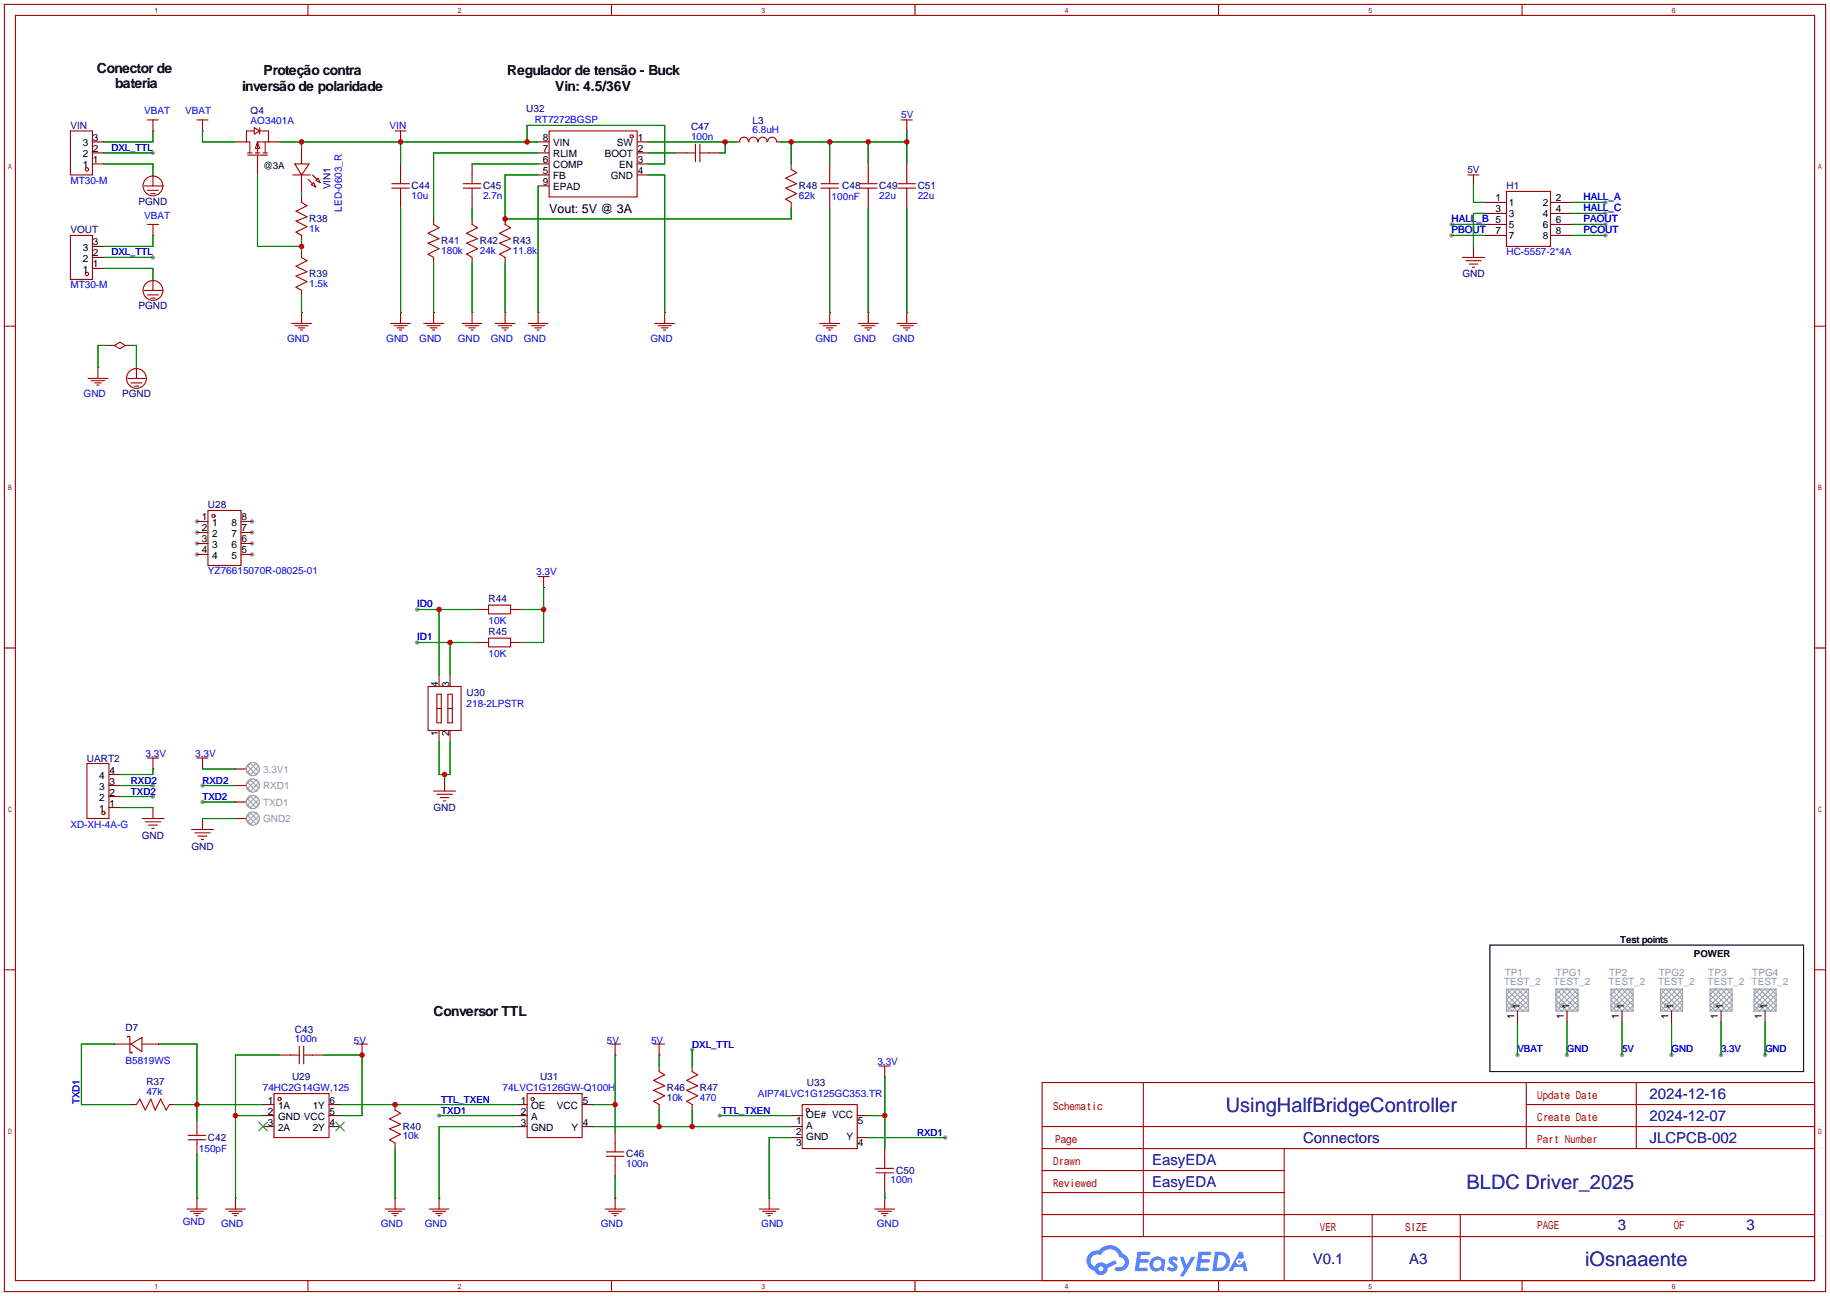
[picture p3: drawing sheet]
<svg xmlns="http://www.w3.org/2000/svg" width="422mm" height="299mm" viewBox="0 0 422 299" stroke-linecap="round" stroke-linejoin="round" font-family="sans-serif">
<g fill="#999">
<circle cx="45.5" cy="120.4" r=".51"/>
<circle cx="45.5" cy="122.9" r=".51"/>
<circle cx="45.5" cy="125.5" r=".51"/>
<circle cx="45.5" cy="128" r=".51"/>
<circle cx="58.2" cy="128" r=".51"/>
<circle cx="58.2" cy="125.5" r=".51"/>
<circle cx="58.2" cy="122.9" r=".51"/>
<circle cx="58.2" cy="120.4" r=".51"/>
<circle cx="397.3" cy="243.6" r=".51"/>
<circle cx="407.4" cy="243.6" r=".51"/>
<circle cx="374.4" cy="243.6" r=".51"/>
<circle cx="350.3" cy="243.6" r=".51"/>
<circle cx="335" cy="54.4" r=".51"/>
<circle cx="335" cy="51.8" r=".51"/>
<circle cx="370.6" cy="54.4" r=".51"/>
<circle cx="370.6" cy="51.8" r=".51"/>
<circle cx="370.6" cy="49.3" r=".51"/>
<circle cx="370.6" cy="46.7" r=".51"/>
<circle cx="159.8" cy="242.3" r=".51"/>
<circle cx="101.3" cy="257.6" r=".51"/>
<circle cx="218.2" cy="262.6" r=".51"/>
<circle cx="166.1" cy="257.6" r=".51"/>
<circle cx="35.3" cy="181.4" r=".51"/>
<circle cx="35.3" cy="183.9" r=".51"/>
<circle cx="35.3" cy="35.3" r=".51"/>
<circle cx="35.3" cy="59.4" r=".51"/>
<circle cx="96.3" cy="140.7" r=".51"/>
<circle cx="96.3" cy="148.3" r=".51"/>
<circle cx="46.7" cy="185.2" r=".51"/>
<circle cx="46.7" cy="181.4" r=".51"/>
<circle cx="361.7" cy="243.6" r=".51"/>
<circle cx="385.8" cy="243.6" r=".51"/>
</g>
<g fill="none" stroke="#a10000" stroke-width=".25">
<path d="M1 1h420.4v297.2h-420.4zM3.6 3.6h415.2v292.1h-415.2zM71.1 1v2.6M141.1 1v2.6M211.2 1v2.6M281.3 1v2.6M351.3 1v2.6M1 75.3h2.6M418.8 75.3h2.6M1 149.6h2.6M418.8 149.6h2.6M1 223.9h2.6"/>
<path d="M418.8 223.9h2.6M240.5 249.9h178.3v45.8h-178.3zM263.9 249.9v35.6M352.3 249.9v15.3M352.3 255h66.5M377.7 249.9v15.3M240.5 270.3h55.9M240.5 265.2h178.3M240.5 275.3h55.9M240.5 260.1h178.3M296.4 265.2v30.5M71.1 295.7v2.5"/>
<path d="M141.1 295.7v2.5M211.2 295.7v2.5M240.5 285.5h178.3M240.5 280.4h178.3M281.3 295.7v2.5M316.7 280.4v15.3M337.1 280.4v15.3M351.3 295.7v2.5"/>
</g>
<g fill="#5487ff">
<path d="M270.1 290.3a1.3 1.3 0 0 1 1.8 .3l-.4 .6a.54 .54 0 0 0-.9-.2l.1 .2a1.28 1.28 0 0 1 .8 2 1.53 1.53 0 0 1-2.2-.3l.5-.6 .8 .5a.31 .31 0 0 0 .4-.3 .31 .31 0 0 0-.3-.3 1.12 1.12 0 0 1-.6-1.9z"/>
<path d="M272.3 290.2h.9l.6 1.9 1.2-1.9h.9l-2.7 4.5h-.9l1-1.7z"/>
<path d="M262.6 289h2.2a.46 .46 0 0 1 .5 .1 .46 .46 0 0 1 .1 .5l-.3 .2h-1.8l-.1 .9h1.6a.4 .4 0 0 1 .4 .4 .4 .4 0 0 1-.4 .4h-1.7l-.2 1.2h1.4a.46 .46 0 0 1 .5 .1 .46 .46 0 0 1 .1 .5l-.4 .2h-2.6z"/>
<path d="M276.7 289h2.2a.47 .47 0 0 1 .5 .1 .47 .47 0 0 1 .1 .5l-.3 .2h-1.8l-.1 .9h1.6a.4 .4 0 0 1 .4 .4 .4 .4 0 0 1-.4 .4h-1.7l-.2 1.2h1.4a.46 .46 0 0 1 .5 .1 .46 .46 0 0 1 .1 .5l-.3 .2h-2.7z"/>
<path d="M286.1 289h.7l.3 1.3-.6 .4a.75 .75 0 0 0-1.1 .3 .75 .75 0 0 0 .5 1 .75 .75 0 0 0 .9-.6l.5-.3 .7 2.4h-.9l-.2-1h-1.9l-.5 1h-1z"/>
<path d="M280.5 289l-.7 4.5h1.5a2.27 2.27 0 0 0 2.6-2.3 2.27 2.27 0 0 0-2.7-2.2zM281.2 289.8a1.5 1.5 0 0 1 1.8 1.5 1.5 1.5 0 0 1-1.9 1.4h-.3z"/>
<path d="M265.9 290.6a1.6 1.6 0 0 0-.3 2.3 1.6 1.6 0 0 0 2.3 .2l.8 .4 .3-2.5-.2-.3h-.5a1.58 1.58 0 0 0-2.4-.1zM266.5 291.1a.99 .99 0 0 1 1.6 .6 .99 .99 0 0 1-1.3 1.1 .98 .98 0 0 1-.3-1.7z"/>
<path d="M251.5 289.4a2.37 2.37 0 0 0 1.2 4 1.54 1.54 0 0 0 1.7 1 1.54 1.54 0 0 0 1.2-1.6l2.2-1.1-.5-.8-2 1.1a1.57 1.57 0 0 0-2.6 .4 1.5 1.5 0 0 1-.8-2.1 1.5 1.5 0 0 1 2.2-.5 2.23 2.23 0 0 1 2.3-1.4 2.23 2.23 0 0 1 2 1.8 1.16 1.16 0 0 1 1.2 1.1 1.16 1.16 0 0 1-1.1 1.3h-.7a.47 .47 0 0 0-.5 .3 .47 .47 0 0 0 .4 .6 2.14 2.14 0 0 0 2.7-1.4 2.14 2.14 0 0 0-1.3-2.7 3.2 3.2 0 0 0-5.5-.7l-1.1 .1zM253.5 292.9a.6 .6 0 0 1 1.2 0 .6 .6 0 0 1-1.2 0z"/>
<circle cx="286.1" cy="291.3" r=".28"/>
</g>
<g fill="none" stroke="#a10000" stroke-width=".25">
<path d="M16.3 30.2h5v10.2h-5zM34 27.7h2.6M35.3 27.7v2.5M45.5 27.7h2.5M46.7 27.7v2.5M57.1 35.3h1.1M57.1 35.8h4.6M58.7 29.5l1.2 .7-1.2 .8zM58.7 30.2h-1.8v2.6h.8v2.5M58.9 35.3h1M59.4 32.8l.5 1.5h-1zM59.4 35.8v2"/>
<path d="M59.9 30.2h2.1v2.6h-2.6v2.5M59.9 29.5v1.5M60.7 35.3h1M61.2 32.8v2.5M68.1 37.8h3.3l-1.8 2.6zM91.2 30.2h2.5M92.5 30.2v2.6M126.7 30.2h20.4v15.3h-20.4zM158.5 35.3h2M160.5 33.3v4M161.5 35.3h2.1M161.5 33.3v4"/>
<path d="M170.7 32.8a1.01 1.01 0 0 1 1-1.1 1.01 1.01 0 0 1 1 1.1M172.9 32.8a1.01 1.01 0 0 1 1-1.1 1.01 1.01 0 0 1 1 1.1M175 32.8a1.01 1.01 0 0 1 1-1.1 1.01 1.01 0 0 1 1 1.1M177.2 32.8a1.01 1.01 0 0 1 1-1.1 1.01 1.01 0 0 1 1 1.1M182.6 39.1l1.3 .8-2.5 1.2 2.5 1.3-2.5 1 2.5 1.3-2.5 1.3 1.2 .7M208 27.7h2.6M209.3 27.7v2.5M16.3 54.4h5v10.1h-5zM33.3 42.9h4M34 43.9h2.6M34 51.8h2.6M34.8 44.7h1"/>
<path d="M35.3 51.8v2.6M67.6 40.4h4M69.6 59.4l1.3 .8-2.6 1.3 2.6 1.2-2.6 1.1 2.6 1.2-2.6 1.3 1.3 .8M69.6 46.7l1.3 .8-2.6 1.3 2.6 1.2-2.6 1.1 2.6 1.2-2.6 1.3 1.3 .8M71.1 41.4l1 1M72.1 40.4l1.1 1M72.4 42.2l.5 1-1-.5zM73.4 41.1l.5 1.1-1-.5zM90.4 43.4h4.1M90.4 42.4h4.1M92.5 40.4v2M92.5 43.4v2.1"/>
<path d="M100.1 51.8l1.2 .8-2.5 1.2 2.5 1.3-2.5 1 2.5 1.3-2.5 1.3 1.3 .7M106.9 43.4h4.1M106.9 42.4h4.1M109 40.4v2M109 43.4v2.1M109 51.8l1.2 .8-2.5 1.2 2.5 1.3-2.5 1 2.5 1.3-2.5 1.3 1.3 .7M116.6 51.8l1.3 .8-2.6 1.2 2.6 1.3-2.6 1 2.6 1.3-2.6 1.3 1.3 .7M189.5 43.4h4M189.5 42.4h4M191.5 40.4v2M191.5 43.4v2.1M198.4 43.4h4"/>
<path d="M198.4 42.4h4M200.4 40.4v2M200.4 43.4v2.1M207.3 43.4h4M207.3 42.4h4M209.3 40.4v2M209.3 43.4v2.1M337.6 59.4h5M338.8 40.4h2.6M340.1 40.4v1.3M347.7 44.2h10.2v12.7h-10.2zM26.4 79.8l1.3-.8 1.3 .8-1.3 .7z"/>
<path d="M33.3 67.1h4M34 68.1h2.6M34.8 68.8h1M67.3 74.7h4.6M68.1 75.2h3M68.8 75.7h1.6M69.3 76.2h.5M69.6 72.1v2.6M90.2 74.7h4.5M90.9 75.2h3.1M91.7 75.7h1.5M92.2 76.2h.5"/>
<path d="M92.5 72.1v2.6M97.8 74.7h4.6M98.6 75.2h3M99.3 75.7h1.5M99.8 76.2h.5M100.1 72.1v2.6M106.7 74.7h4.6M107.4 75.2h3.1M108.2 75.7h1.5M108.7 76.2h.5M109 72.1v2.6M114.3 74.7h4.6"/>
<path d="M115.1 75.2h3M115.8 75.7h1.5M116.3 76.2h.5M116.6 72.1v2.6M121.9 74.7h4.6M122.7 75.2h3M123.4 75.7h1.6M124 76.2h.5M124.2 72.1v2.6M151.1 74.7h4.6M151.9 75.2h3M152.7 75.7h1.5"/>
<path d="M153.2 76.2h.5M153.4 72.1v2.6M189.2 74.7h4.6M190 75.2h3M190.8 75.7h1.5M191.3 76.2h.5M191.5 72.1v2.6M198.1 74.7h4.6M198.9 75.2h3M199.6 75.7h1.6M200.2 76.2h.5M200.4 72.1v2.6"/>
<path d="M207 74.7h4.6M207.8 75.2h3M208.5 75.7h1.6M209 76.2h.5M209.3 72.1v2.6M338.3 60.2h3.6M339.1 61h2M339.9 61.7h.5M20.3 87.4h4.6M21.1 87.9h3M21.8 88.4h1.6M22.4 88.9h.5"/>
<path d="M22.6 84.8v2.6M29.5 87.4h4M30.2 88.4h2.6M31 89.2h1M48 117.9h7.6v12.7h-7.6zM112.8 139.7h5.1v2h-5.1zM124.2 133.1h2.5M125.5 133.1v2.5M98.8 158.5h7.6v10.2h-7.6zM112.8 147.3h5.1v2.1h-5.1zM20.1 176.3h5v12.7h-5zM34 175h2.6"/>
<path d="M35.3 175v2.5M45.5 175h2.5M46.7 175v2.5M100.8 163.6h1.1M100.8 160.3h1.1v6.6h-1.1zM103.4 163.6h1M103.4 160.3h1v6.6h-1zM32.8 189h5M33.5 189.7h3.6M34.3 190.5h2M35.1 191.3h.5M44.2 191.5h5.1"/>
<path d="M45 192.3h3.5M45.7 193h2.1M46.5 193.8h.5M100.1 182.6h5.1M100.8 183.4h3.6M101.6 184.1h2M102.4 184.9h.5M29.5 239.5v-.2h.5v3.8h.5v-.3M30.2 241l2.6-1.5v3.3zM31.5 255l.8-1.3 1.2 2.6 1.3-2.6 1 2.6 1.3-2.6 1.3 2.6 .7-1.3M63.2 252.5h12.7v10.1h-12.7zM67.1 243.6h2"/>
<path d="M69.1 241.6v4M70.1 243.6h2M70.1 241.6v4M82.3 241h2.5M83.6 241v2.6M91.2 256.3l1.3 .7-2.6 1.3 2.6 1.3-2.6 1 2.6 1.3-2.6 1.2 1.3 .8M121.7 252.5h12.7v10.1h-12.7zM140.7 241h2.6M142 241v2.6M150.9 241h2.5M152.1 241v2.6M152.1 247.4l1.3 .8-2.5 1.2 2.5 1.3-2.5 1 2.5 1.3-2.5 1.3 1.2 .7"/>
<path d="M159.8 247.4l1.2 .8-2.5 1.2 2.5 1.3-2.5 1 2.5 1.3-2.5 1.3 1.3 .7M185.2 255h12.7v10.2h-12.7zM202.9 246.1h2.6M204.2 246.1v2.6M43.2 279.1h4.6M43.4 263.1h4.1M43.4 262.1h4.1M43.9 279.7h3.1M45.5 261.4v.7M45.5 263.1v.8M45.5 276.6v2.5M52.1 279.1h4.5"/>
<path d="M52.8 279.7h3.1M54.4 276.6v2.5M88.9 279.1h4.6M89.7 279.7h3M91.2 276.6v2.5M99.1 279.1h4.5M99.8 279.7h3.1M101.3 276.6v2.5M139.7 279.1h4.6M140 267h4M140 265.9h4M140.5 279.7h3"/>
<path d="M142 263.9v2M142 267v2M142 276.6v2.5M175.3 279.1h4.5M176 279.7h3.1M177.5 276.6v2.5M201.9 279.1h4.6M202.2 269.7h4M202.2 270.8h4M202.7 279.7h3M204.2 267.7v2M204.2 270.8v2"/>
<path d="M204.2 276.6v2.5M44.7 280.2h1.5M45.2 280.7h.5M53.6 280.2h1.5M54.1 280.7h.5M90.4 280.2h1.5M90.9 280.7h.5M100.6 280.2h1.5M101.1 280.7h.5M141.2 280.2h1.5M141.7 280.7h.5M176.8 280.2h1.5"/>
<path d="M177.3 280.7h.5M203.5 280.2h1.5M204 280.7h.5"/>
<circle cx="20.1" cy="39.1" r=".38"/>
<circle cx="145.8" cy="31.5" r=".38"/>
<circle cx="35.3" cy="42.9" r="2.29"/>
<circle cx="20.1" cy="63.2" r=".38"/>
<circle cx="35.3" cy="67.1" r="2.29"/>
<circle cx="31.5" cy="87.4" r="2.29"/>
<circle cx="49.3" cy="119.1" r=".38"/>
<circle cx="23.9" cy="187.7" r=".38"/>
<circle cx="64.5" cy="253.7" r=".38"/>
<circle cx="122.9" cy="253.7" r=".38"/>
<circle cx="186.4" cy="256.3" r=".38"/>
</g>
<g fill="none" stroke="#870000" stroke-width=".25">
<path d="M21.3 32.8h2.6M21.3 35.3h2.6M21.3 37.8h2.6M35.3 30.2h.1M46.7 30.2h.1M54.4 32.8h2.5M59.4 37.8v2.6M62 32.8h2.5M69.6 34v3.8M92.5 32.8h.1M92.5 37.8v2.6M109 37.8v2.6"/>
<path d="M124.2 32.8h2.5M124.2 35.3h2.5M124.2 37.8h2.5M147.1 32.8h2.5M147.1 35.3h2.5M147.1 37.8h2.5M156 35.3h2.5M163.6 35.3h2.5M169.9 32.8h.8M179.3 32.8h.8M182.6 37.8v1.3M191.5 37.8v2.6"/>
<path d="M200.4 37.8v2.6M209.3 30.2h.1M209.3 37.8v2.6M21.3 59.4h2.6M21.3 56.9h2.6M35.3 54.4h.1M35.3 40.4v2.5M69.6 40.4v3.8M69.6 45.5v1.2M69.6 54.4v1.2M69.6 58.2v1.2M92.5 45.5v2.5"/>
<path d="M100.1 50.5v1.3M100.1 59.4v1.3M109 45.5v2.5M109 50.5v1.3M109 59.4v1.3M116.6 50.5v1.3M116.6 59.4v1.3M124.2 40.4h2.5M124.2 42.9h2.5M147.1 40.4h2.5M182.6 46.7v1.3M191.5 45.5v2.5"/>
<path d="M200.4 45.5v2.5M209.3 45.5v2.5M340.1 41.7v1.2M340.1 56.9v2.5M342.6 54.4h5.1M342.6 46.7h5.1M342.6 49.3h5.1M342.6 51.8h5.1M357.9 54.4h5.1M357.9 46.7h5.1M357.9 49.3h5.1M357.9 51.8h5.1"/>
<path d="M21.3 62h2.6M25.1 79.8h1.3M29 79.8h1.2M35.3 64.5v2.6M69.6 72.1h.1M69.6 67.1v1.2M92.5 72.1h.1M100.1 72.1h.1M109 72.1h.1M116.6 72.1h.1M124.2 72.1h.1M153.4 72.1h.1"/>
<path d="M191.5 72.1h.1M200.4 72.1h.1M209.3 72.1h.1M22.6 84.8h.1M31.5 84.8v2.6M45.5 120.4h2.5M45.5 122.9h2.5M45.5 125.5h2.5M45.5 128h2.5M55.6 120.4h2.6M55.6 122.9h2.6M55.6 125.5h2.6"/>
<path d="M55.6 128h2.6M125.5 135.6h.1M101.3 156v2.5M103.9 156v2.5M110.2 148.3h2.6M110.2 140.7h2.6M117.9 148.3h2.5M117.9 140.7h2.5M25.1 178.8h2.6M35.3 177.5h.1M46.7 177.5h.1M54.4 177.5h2.5"/>
<path d="M101.3 168.7v2.5M103.9 168.7v2.5M25.1 186.4h2.6M25.1 183.9h2.6M25.1 181.4h2.6M35.3 186.4v2.6M46.7 189v2.5M54.4 181.4h2.5M54.4 185.2h2.5M54.4 189h2.5M102.6 180.1v2.5M350.3 233.4v2.6"/>
<path d="M361.7 233.4v2.6M374.4 233.4v2.6M385.8 233.4v2.6M397.3 233.4v2.6M407.4 233.4v2.6M26.4 241h3.8M30.2 255h1.3M32.8 241h3.8M39.1 255h1.3M45.5 258.8v2.6M60.7 255h2.5M60.7 257.6h2.5"/>
<path d="M64.5 243.6h2.6M72.1 243.6h2.6M75.9 255h2.6M75.9 257.6h2.6M83.6 243.6h.1M91.2 255v1.3M119.1 255h2.6M119.1 257.6h2.6M134.4 255h2.5M142 243.6h.1M152.1 243.6h.1M152.1 246.1v1.3"/>
<path d="M152.1 255v1.3M159.8 246.1v1.3M159.8 255v1.3M182.6 257.6h2.6M197.9 257.6h2.5M204.2 248.7h.1M45.5 276.6h.1M45.5 263.9v2.5M54.4 276.6h.1M60.7 260.1h2.5M75.9 260.1h2.6M91.2 276.6h.1"/>
<path d="M91.2 263.9v1.3M101.3 276.6h.1M119.1 260.1h2.6M134.4 260.1h2.5M142 276.6h.1M142 261.4v2.5M142 269v2.5M177.5 276.6h.1M182.6 260.1h2.6M182.6 262.6h2.6M197.9 262.6h2.5M204.2 276.6h.1"/>
<path d="M204.2 265.2v2.5M204.2 272.8v2.5"/>
</g>
<path d="M343.9 218.2h72.4v29.2h-72.4z" fill="none" stroke="#000" stroke-width=".25"/>
<g fill="none" stroke="#008700" stroke-width=".25">
<path d="M23.9 37.8h11.4v2.6M23.9 35.3h11.4M35.3 30.2v2.6h-11.4M46.7 30.2v2.6h7.7M64.5 32.8h59.7M69.6 32.8v1.2M92.5 32.8v5M109 37.8h15.2M121.7 32.8v-3.8h31.7v8.8h-3.8M124.2 35.3h-24.1v15.2M149.6 32.8h20.3M149.6 35.3h6.4"/>
<path d="M167.4 32.8v2.5h-1.3M180.1 32.8h29.2M182.6 32.8v5M191.5 32.8v5M200.4 32.8v5M209.3 30.2v7.6M23.9 59.4h11.4M35.3 54.4v2.5h-11.4M59.4 40.4v16.5h10.2M69.6 44.2v1.3M69.6 55.6v2.6M92.5 48v24.1"/>
<path d="M109 48v2.5M124.2 40.4h-7.6v10.1h66v-2.5M124.2 42.9v29.2M149.6 40.4h3.8v31.7M191.5 48v24.1M200.4 48v24.1M209.3 48v24.1M335 54.4h7.6M335 51.8h7.6M340.1 42.9v3.8h2.5M342.6 49.3h-2.5v7.6M363 46.7h7.6"/>
<path d="M363 54.4h7.6M363 51.8h7.6M363 49.3h7.6M23.9 62h11.4v2.5M25.1 79.8h-2.5v5M30.2 79.8h1.3v5M69.6 68.3v3.8M100.1 60.7v11.4M109 60.7v11.4M116.6 60.7v11.4M125.5 135.6v12.7h-5.1M96.3 140.7h13.9"/>
<path d="M96.3 148.3h13.9M101.3 140.7v15.3M103.9 148.3v7.7M120.4 140.7h5.1M35.3 177.5v1.3h-7.6M46.7 177.5h7.7M101.3 171.2v7.6h2.6v-7.6M102.6 178.8v1.3M27.7 181.4h7.6M27.7 183.9h7.6M27.7 186.4h7.6M46.7 181.4h7.7"/>
<path d="M46.7 185.2h7.7M46.7 189h7.7M350.3 236v7.6M361.7 236v7.6M374.4 236v7.6M385.8 236v7.6M397.3 236v7.6M407.4 236v7.6M26.4 241h-7.6v14h11.4M36.6 241h8.9v17.8M40.4 255h20.3M54.4 257.6h6.3"/>
<path d="M64.5 243.6h-10.1v33M74.7 243.6h8.9v14h-5.1M78.5 255h40.6M101.3 257.6h17.8M136.9 255h5.1M142 243.6v17.8M152.1 243.6v2.5M152.1 256.3v3.8M159.8 242.3v3.8M159.8 256.3v3.8M166.1 257.6h16.5M200.4 257.6h3.8"/>
<path d="M204.2 248.7v16.5M45.5 266.4v10.2M91.2 265.2v11.4M119.1 260.1h-17.8v16.5M136.9 260.1h45.7M142 271.5v5.1M182.6 262.6h-5.1v14M200.4 262.6h17.8M204.2 275.3v1.3"/>
</g>
<path d="M59.7 259.1l2 2M61.7 259.1l-2 2M77.5 259.1l2 2M79.5 259.1l-2 2" fill="none" stroke="#3c3" stroke-width=".25"/>
<g fill="none" stroke="#999" stroke-width=".23">
<path d="M56.8 177.8l1.3 1.2M57 176.8l2.1 2M57.7 176.2l2 2-.7 .7M57.7 180l2 2-.7 .7M58.1 176l-1.3 1.3M58.1 179.9l-1.3 1.2M59 180l.7 .7M59 176.2l.7 .7M59.1 176.2l-2.1 2.1M59.7 176.9l-2 2M56.8 185.4l1.3 1.3M56.8 181.6l1.3 1.3"/>
<path d="M56.8 189.3l1.3 1.2M57 184.4l2.1 2.1M57 180.6l2.1 2.1M57 188.2l2.1 2.1M57.7 183.8l2 2-.7 .7M57.7 187.6l2 2-.7 .8M58.1 183.7l-1.3 1.2M58.1 187.5l-1.3 1.2M59 187.6l.7 .7-2 2.1M59 183.8l.7 .7M59.1 183.9l-2.1 2.1M59.1 180.1l-2.1 2.1"/>
<path d="M59.1 187.7l-2.1 2.1M59.7 184.5l-2 2.1M59.7 180.7l-2 2M347.7 229.6l1.3-1.3 3.8 3.9-1.3 1.2zM347.7 230.9l2.6-2.6 2.5 2.6-2.5 2.5zM347.7 228.3l5.1 5.1M349.2 231.8l.1 .2M349.3 232.3l-.1 .2M351.5 228.3l1.3 1.3-3.8 3.8-1.3-1.2zM352.8 228.3l-5.1 5.1M359.2 228.3l5 5.1M360.4 228.3l3.8 3.9-1.2 1.2-3.8-3.8z"/>
<path d="M360.6 231.8l.2 .2M360.8 232.3l-.2 .2M361.7 228.3l2.5 2.6-2.5 2.5-2.5-2.5zM363 228.3l1.2 1.3-3.8 3.8-1.2-1.2zM364.2 228.3l-5 5.1M371.9 229.6l1.2-1.3 3.8 3.9-1.2 1.2zM371.9 230.9l2.5-2.6 2.5 2.6-2.5 2.5zM371.9 232.2l3.8-3.9 1.2 1.3-3.8 3.8zM371.9 228.3l5 5.1M373.3 231.8l.2 .2M373.5 232.3l-.2 .2M376.9 228.3l-5 5.1"/>
<path d="M383.3 230.9l2.5-2.6 2.6 2.6-2.6 2.5zM383.3 232.2l3.8-3.9 1.3 1.3-3.8 3.8zM383.3 228.3l5.1 5.1M384.6 228.3l3.8 3.9-1.3 1.2-3.8-3.8zM384.7 231.8l.2 .2M384.9 232.3l-.2 .2M388.4 228.3l-5.1 5.1M394.7 232.2l3.8-3.9 1.3 1.3-3.8 3.8zM394.7 228.3l5.1 5.1M396 228.3l3.8 3.9-1.3 1.2-3.8-3.8zM396.2 231.8l.1 .2M396.3 232.3l-.1 .2"/>
<path d="M397.3 228.3l2.5 2.6-2.5 2.5-2.6-2.5zM399.8 228.3l-5.1 5.1M404.9 228.3l5.1 5.1M406.1 228.3l3.9 3.9-1.3 1.2-3.8-3.8zM406.3 231.8l.2 .2M406.5 232.3l-.2 .2M407.4 228.3l2.6 2.6-2.6 2.5-2.5-2.5zM408.7 228.3l1.3 1.3-3.9 3.8-1.2-1.2zM410 228.3l-5.1 5.1"/>
</g>
<g fill="none" stroke="#999" stroke-width=".25">
<path d="M347.7 228.3h5.1v5.1h-5.1zM359.2 228.3h5v5.1h-5zM371.9 228.3h5v5.1h-5zM383.3 228.3h5.1v5.1h-5.1zM394.7 228.3h5.1v5.1h-5.1zM404.9 228.3h5.1v5.1h-5.1z"/>
<circle cx="58.3" cy="177.5" r="1.52"/>
<circle cx="58.3" cy="181.4" r="1.52"/>
<circle cx="58.3" cy="189" r="1.52"/>
<circle cx="58.3" cy="185.2" r="1.52"/>
<circle cx="349" cy="232.2" r=".38"/>
<circle cx="360.4" cy="232.2" r=".38"/>
<circle cx="373.1" cy="232.2" r=".38"/>
<circle cx="384.6" cy="232.2" r=".38"/>
<circle cx="396" cy="232.2" r=".38"/>
<circle cx="406.1" cy="232.2" r=".38"/>
</g>
<g fill="#c00">
<circle cx="69.6" cy="32.8" r=".63"/>
<circle cx="92.5" cy="32.8" r=".63"/>
<circle cx="121.7" cy="32.8" r=".63"/>
<circle cx="167.4" cy="32.8" r=".63"/>
<circle cx="116.6" cy="50.5" r=".63"/>
<circle cx="200.4" cy="32.8" r=".63"/>
<circle cx="209.3" cy="32.8" r=".63"/>
<circle cx="191.5" cy="32.8" r=".63"/>
<circle cx="182.6" cy="32.8" r=".63"/>
<circle cx="69.6" cy="56.9" r=".63"/>
<circle cx="54.4" cy="257.6" r=".63"/>
<circle cx="152.1" cy="260.1" r=".63"/>
<circle cx="159.8" cy="260.1" r=".63"/>
<circle cx="142" cy="255" r=".63"/>
<circle cx="45.5" cy="255" r=".63"/>
<circle cx="91.2" cy="255" r=".63"/>
<circle cx="83.6" cy="243.6" r=".63"/>
<circle cx="204.2" cy="257.6" r=".63"/>
<circle cx="102.6" cy="178.8" r=".63"/>
<circle cx="101.3" cy="140.7" r=".63"/>
<circle cx="103.9" cy="148.3" r=".63"/>
<circle cx="125.5" cy="140.7" r=".63"/>
</g>
<g font-size="4.6" fill="#000080">
<text x="282.9" y="256.6">UsingHalfBridgeController</text>
<text x="338.5" y="274.4">BLDC Driver_2025</text>
<text x="365.9" y="292.2">iOsnaaente</text>
</g>
<g font-size="3.5" fill="#000080">
<text x="380.7" y="253.7">2024-12-16</text>
<text x="300.8" y="263.8">Connectors</text>
<text x="380.7" y="258.8">2024-12-07</text>
<text x="380.7" y="263.8">JLCPCB-002</text>
<text x="265.9" y="268.9">EasyEDA</text>
<text x="265.9" y="274">EasyEDA</text>
<text x="373.4" y="283.9">3</text>
<text x="403.2" y="283.9">3</text>
<text x="303" y="291.8">V0.1</text>
<text x="325.3" y="291.8">A3</text>
</g>
<g font-size="3.2">
<text x="22.3" y="16.9">Conector de</text>
<text x="60.8" y="17.4">Proteção contra</text>
<text x="117" y="17.4">Regulador de tensão - Buck</text>
<text x="26.6" y="20.4">bateria</text>
<text x="55.9" y="20.9">inversão de polaridade</text>
<text x="128.2" y="20.9">Vin: 4.5/36V</text>
<text x="100.1" y="234.5">Conversor TTL</text>
</g>
<text font-size="2.9" x="126.7" y="49.1">Vout: 5V @ 3A</text>
<g font-size="2.5" fill="#a00000">
<text x="243.1" y="256.2">Schematic</text>
<text x="354.8" y="253.6">Update Date</text>
<text x="243.6" y="263.8">Page</text>
<text x="354.8" y="258.7">Create Date</text>
<text x="354.8" y="263.8">Part Number</text>
<text x="243.1" y="268.9">Drawn</text>
<text x="243.1" y="273.9">Reviewed</text>
<text x="304.7" y="284.1">VER</text>
<text x="324.4" y="284.1">SIZE</text>
<text x="354.8" y="283.8">PAGE</text>
<text x="386.3" y="283.8">OF</text>
</g>
<g font-size="2.3" fill="#000080">
<text x="16.3" y="29.8">VIN</text>
<text x="57.9" y="26.3">Q4</text>
<text x="121.5" y="25.9">U32</text>
<text x="173.7" y="28.6">L3</text>
<text x="159.5" y="30.1">C47</text>
<text x="338.7" y="39.9">5V</text>
<text x="32" y="47.3">PGND</text>
<text x="76.3" y="43.7" transform="rotate(-90 76.3 43.7)">VIN1</text>
<text x="95" y="43.6">C44</text>
<text x="111.5" y="43.6">C45</text>
<text x="184.4" y="43.6">R48</text>
<text x="194.4" y="43.7">C48</text>
<text x="202.9" y="43.6">C49</text>
<text x="211.8" y="43.6">C51</text>
<text x="347.7" y="43.7">H1</text>
<text x="16.3" y="53.9">VOUT</text>
<text x="71.4" y="51.3">R38</text>
<text x="101.9" y="56.3">R41</text>
<text x="110.7" y="56.3">R42</text>
<text x="118.4" y="56.3">R43</text>
<text x="71.4" y="64">R39</text>
<text x="337.5" y="64.1">GND</text>
<text x="32" y="71.4">PGND</text>
<text x="28.2" y="91.7">PGND</text>
<text x="48" y="117.4">U28</text>
<text x="112.8" y="139">R44</text>
<text x="112.8" y="146.6">R45</text>
<text x="107.7" y="160.6">U30</text>
<text x="20.1" y="175.8">UART2</text>
<text x="100.1" y="187.2">GND</text>
<text x="32.7" y="193.6">GND</text>
<text x="44.2" y="196.1">GND</text>
<text x="29" y="238">D7</text>
<text x="68.1" y="238.4">C43</text>
<text x="33.8" y="250.6">R37</text>
<text x="67.4" y="249.4">U29</text>
<text x="124.7" y="249.4">U31</text>
<text x="153.9" y="251.9">R46</text>
<text x="161.5" y="252">R47</text>
<text x="186.3" y="250.6">U33</text>
<text x="48" y="263.3">C42</text>
<text x="93" y="260.8">R40</text>
<text x="144.5" y="267.1">C46</text>
<text x="206.9" y="271">C50</text>
</g>
<g font-size="2.3" fill="#00f">
<text x="33.3" y="26.4">VBAT</text>
<text x="42.8" y="26.4">VBAT</text>
<text x="57.9" y="28.6">AO3401A</text>
<text x="89.9" y="29.8">VIN</text>
<text x="123.4" y="28.4">RT7272BGSP</text>
<text x="208" y="27.2">5V</text>
<text x="159.5" y="32.4">100n</text>
<text x="173.7" y="30.8">6.8uH</text>
<text x="16.3" y="42.5">MT30-M</text>
<text x="95" y="45.9">10u</text>
<text x="111.5" y="45.9">2.7n</text>
<text x="184.4" y="45.9">62k</text>
<text x="192" y="46.2">100nF</text>
<text x="202.9" y="45.9">22u</text>
<text x="211.8" y="45.9">22u</text>
<text x="365.5" y="46.3">HALL_A</text>
<text x="33.3" y="50.5">VBAT</text>
<text x="71.4" y="53.6">1k</text>
<text x="78.9" y="48.9" transform="rotate(-90 78.9 48.9)">LED-0603_R</text>
<text x="335" y="53.9">PBOUT</text>
<text x="335" y="51.4">HALL_B 5</text>
<text x="365.5" y="53.9">PCOUT</text>
<text x="365.5" y="51.4">PAOUT</text>
<text x="365.5" y="48.8">HALL_C</text>
<text x="101.9" y="58.6">180k</text>
<text x="110.7" y="58.6">24k</text>
<text x="118.4" y="58.6">11.8k</text>
<text x="347.7" y="59">HC-5557-2*4A</text>
<text x="16.3" y="66.6">MT30-M</text>
<text x="71.4" y="66.3">1.5k</text>
<text x="66.3" y="78.9">GND</text>
<text x="89.2" y="78.9">GND</text>
<text x="96.8" y="78.9">GND</text>
<text x="105.7" y="78.9">GND</text>
<text x="113.3" y="78.9">GND</text>
<text x="120.9" y="78.9">GND</text>
<text x="150.1" y="78.9">GND</text>
<text x="188.2" y="78.9">GND</text>
<text x="197.1" y="78.9">GND</text>
<text x="206" y="78.9">GND</text>
<text x="19.3" y="91.6">GND</text>
<text x="48" y="132.6">YZ76615070R-08025-01</text>
<text x="123.8" y="132.8">3.3V</text>
<text x="96.3" y="140.3">ID0</text>
<text x="96.3" y="147.9">ID1</text>
<text x="112.8" y="144.1">10K</text>
<text x="112.8" y="151.7">10K</text>
<text x="107.7" y="163.1">218-2LPSTR</text>
<text x="33.6" y="174.7">3.3V</text>
<text x="45" y="174.7">3.3V</text>
<text x="16.3" y="191.1">XD-XH-4A-G</text>
<text x="29" y="245.7">B5819WS</text>
<text x="68.1" y="240.7">100n</text>
<text x="81.7" y="241">5V</text>
<text x="140.1" y="241">5V</text>
<text x="150.3" y="241">5V</text>
<text x="202.5" y="245.8">3.3V</text>
<text x="60.7" y="251.9">74HC2G14GW,125</text>
<text x="116" y="251.9">74LVC1G126GW-Q100H</text>
<text x="33.8" y="252.9">47k</text>
<text x="153.9" y="254.2">10k</text>
<text x="161.5" y="254.2">470</text>
<text x="174.9" y="253.2">AIP74LVC1G125GC353.TR</text>
<text x="93" y="263.1">10k</text>
<text x="45.9" y="265.9">150pF</text>
<text x="144.5" y="269.4">100n</text>
<text x="205.6" y="273.2">100n</text>
<text x="42.2" y="282.9">GND</text>
<text x="51.1" y="283.4">GND</text>
<text x="87.9" y="283.4">GND</text>
<text x="98" y="283.4">GND</text>
<text x="138.7" y="283.4">GND</text>
<text x="175.7" y="283.4">GND</text>
<text x="202.4" y="283.4">GND</text>
</g>
<g font-size="2.3">
<text x="19.1" y="33.8">3</text>
<text x="21.5" y="35.1">2</text>
<text x="21.5" y="32.5">3</text>
<text x="125.3" y="35.1">7</text>
<text x="125.3" y="32.5">8</text>
<text x="127.7" y="33.8">VIN</text>
<text x="142.4" y="33.8">SW</text>
<text x="147.2" y="32.5">1</text>
<text x="147.2" y="35.1">2</text>
<text x="19.1" y="38.9">1</text>
<text x="19.1" y="36.3">2</text>
<text x="21.5" y="37.6">1</text>
<text x="125.3" y="40.2">5</text>
<text x="125.3" y="37.6">6</text>
<text x="127.7" y="41.4">FB</text>
<text x="127.7" y="38.9">COMP</text>
<text x="127.7" y="36.3">RLIM</text>
<text x="139.6" y="36.3">BOOT</text>
<text x="141" y="41.4">GND</text>
<text x="142.9" y="38.9">EN</text>
<text x="147.2" y="37.6">3</text>
<text x="147.2" y="40.2">4</text>
<text x="125.3" y="42.7">9</text>
<text x="127.7" y="44">EPAD</text>
<text x="345.2" y="46.5">1</text>
<text x="348.2" y="47.5">1</text>
<text x="356.1" y="47.5">2</text>
<text x="359.2" y="46.5">2</text>
<text x="345.2" y="49">3</text>
<text x="348.2" y="50.1">3</text>
<text x="348.2" y="52.6">5</text>
<text x="356.1" y="50.1">4</text>
<text x="356.1" y="52.6">6</text>
<text x="359.2" y="49">4</text>
<text x="359.2" y="51.6">6</text>
<text x="19.1" y="57.9">3</text>
<text x="21.5" y="59.2">2</text>
<text x="21.5" y="56.7">3</text>
<text x="345.2" y="54.1">7</text>
<text x="348.2" y="55.1">7</text>
<text x="356.1" y="55.1">8</text>
<text x="359.2" y="54.1">8</text>
<text x="19.1" y="63">1</text>
<text x="19.1" y="60.5">2</text>
<text x="21.5" y="61.7">1</text>
<text x="46.6" y="120.2">1</text>
<text x="46.6" y="122.7">2</text>
<text x="46.6" y="125.2">3</text>
<text x="48.9" y="121.4">1</text>
<text x="48.9" y="124">2</text>
<text x="53.4" y="124">7</text>
<text x="53.4" y="121.4">8</text>
<text x="55.8" y="125.2">6</text>
<text x="55.8" y="122.7">7</text>
<text x="55.8" y="120.2">8</text>
<text x="46.6" y="127.8">4</text>
<text x="48.9" y="126.5">3</text>
<text x="48.9" y="129.1">4</text>
<text x="53.4" y="129.1">5</text>
<text x="53.4" y="126.5">6</text>
<text x="55.8" y="127.8">5</text>
<text x="101.1" y="158.5" transform="rotate(-90 101.1 158.5)">4</text>
<text x="103.7" y="158.5" transform="rotate(-90 103.7 158.5)">3</text>
<text x="101.1" y="169.9" transform="rotate(-90 101.1 169.9)">1</text>
<text x="103.7" y="169.9" transform="rotate(-90 103.7 169.9)">2</text>
<text x="22.9" y="179.9">4</text>
<text x="25.3" y="178.6">4</text>
<text x="22.9" y="184.9">2</text>
<text x="22.9" y="182.4">3</text>
<text x="25.3" y="183.7">2</text>
<text x="25.3" y="181.1">3</text>
<text x="22.9" y="187.5">1</text>
<text x="25.3" y="186.2">1</text>
<text x="350.8" y="233" transform="rotate(-90 350.8 233)">1</text>
<text x="362.2" y="233" transform="rotate(-90 362.2 233)">1</text>
<text x="374.9" y="233" transform="rotate(-90 374.9 233)">1</text>
<text x="386.4" y="233" transform="rotate(-90 386.4 233)">1</text>
<text x="397.8" y="233" transform="rotate(-90 397.8 233)">1</text>
<text x="408" y="233" transform="rotate(-90 408 233)">1</text>
<text x="349.5" y="235.3" transform="rotate(-90 349.5 235.3)">1</text>
<text x="361" y="235.3" transform="rotate(-90 361 235.3)">1</text>
<text x="373.7" y="235.3" transform="rotate(-90 373.7 235.3)">1</text>
<text x="385.1" y="235.3" transform="rotate(-90 385.1 235.3)">1</text>
<text x="396.5" y="235.3" transform="rotate(-90 396.5 235.3)">1</text>
<text x="406.7" y="235.3" transform="rotate(-90 406.7 235.3)">1</text>
<text x="61.8" y="254.8">1</text>
<text x="61.8" y="257.3">2</text>
<text x="64.2" y="256.1">1A</text>
<text x="72.2" y="256.1">1Y</text>
<text x="76.1" y="257.3">5</text>
<text x="76.1" y="254.8">6</text>
<text x="120.3" y="257.3">2</text>
<text x="120.3" y="254.8">1</text>
<text x="122.6" y="256.1">OE</text>
<text x="128.6" y="256.1">VCC</text>
<text x="134.5" y="254.8">5</text>
<text x="61.8" y="259.9">3</text>
<text x="64.2" y="258.6">GND VCC</text>
<text x="64.2" y="261.1">2A</text>
<text x="72.2" y="261.1">2Y</text>
<text x="76.1" y="259.9">4</text>
<text x="120.3" y="259.9">3</text>
<text x="122.6" y="261.1">GND</text>
<text x="122.6" y="258.6">A</text>
<text x="131.9" y="261.1">Y</text>
<text x="134.5" y="259.9">4</text>
<text x="183.8" y="259.4">1</text>
<text x="183.8" y="261.9">2</text>
<text x="186.1" y="258.1">OE# VCC</text>
<text x="186.1" y="260.7">A</text>
<text x="186.1" y="263.2">GND</text>
<text x="195.4" y="263.2">Y</text>
<text x="198" y="259.4">5</text>
<text x="183.8" y="264.5">3</text>
<text x="198" y="264.5">4</text>
</g>
<g font-size="2.3" fill="#999">
<text x="60.7" y="178.4">3.3V1</text>
<text x="60.7" y="186">TXD1</text>
<text x="60.7" y="182.2">RXD1</text>
<text x="60.7" y="189.8">GND2</text>
<text x="347.2" y="227.5">TEST_2</text>
<text x="347.3" y="225.3">TP1</text>
<text x="358.6" y="227.5">TEST_2</text>
<text x="359.2" y="225.3">TPG1</text>
<text x="371.3" y="227.5">TEST_2</text>
<text x="371.4" y="225.3">TP2</text>
<text x="382.7" y="227.5">TEST_2</text>
<text x="382.9" y="225.3">TPG2</text>
<text x="394.2" y="227.5">TEST_2</text>
<text x="394.3" y="225.3">TP3</text>
<text x="404.3" y="227.5">TEST_2</text>
<text x="404.5" y="225.3">TPG4</text>
</g>
<g font-size="2.2" fill="#00f">
<text x="25.7" y="34.9">DXL_TTL</text>
<text x="25.7" y="59">DXL_TTL</text>
<text x="30.2" y="180.9">RXD2</text>
<text x="30.2" y="183.4">TXD2</text>
<text x="46.7" y="184.7">TXD2</text>
<text x="46.7" y="180.9">RXD2</text>
<text x="159.8" y="241.9">DXL_TTL</text>
<text x="350.3" y="243">VBAT</text>
<text x="361.7" y="243">GND</text>
<text x="374.4" y="243">5V</text>
<text x="385.8" y="243">GND</text>
<text x="397.3" y="243">3.3V</text>
<text x="407.4" y="243">GND</text>
<text x="18.3" y="255" transform="rotate(-90 18.3 255)">TXD1</text>
<text x="101.9" y="257.1">TXD1</text>
<text x="101.9" y="254.6">TTL_TXEN</text>
<text x="166.6" y="257.1">TTL_TXEN</text>
<text x="211.7" y="262.2">RXD1</text>
</g>
<g font-size="2.2">
<text x="60.7" y="39">@3A</text>
<text x="374" y="217.7">Test points</text>
<text x="391" y="220.9">POWER</text>
</g>
</svg>
